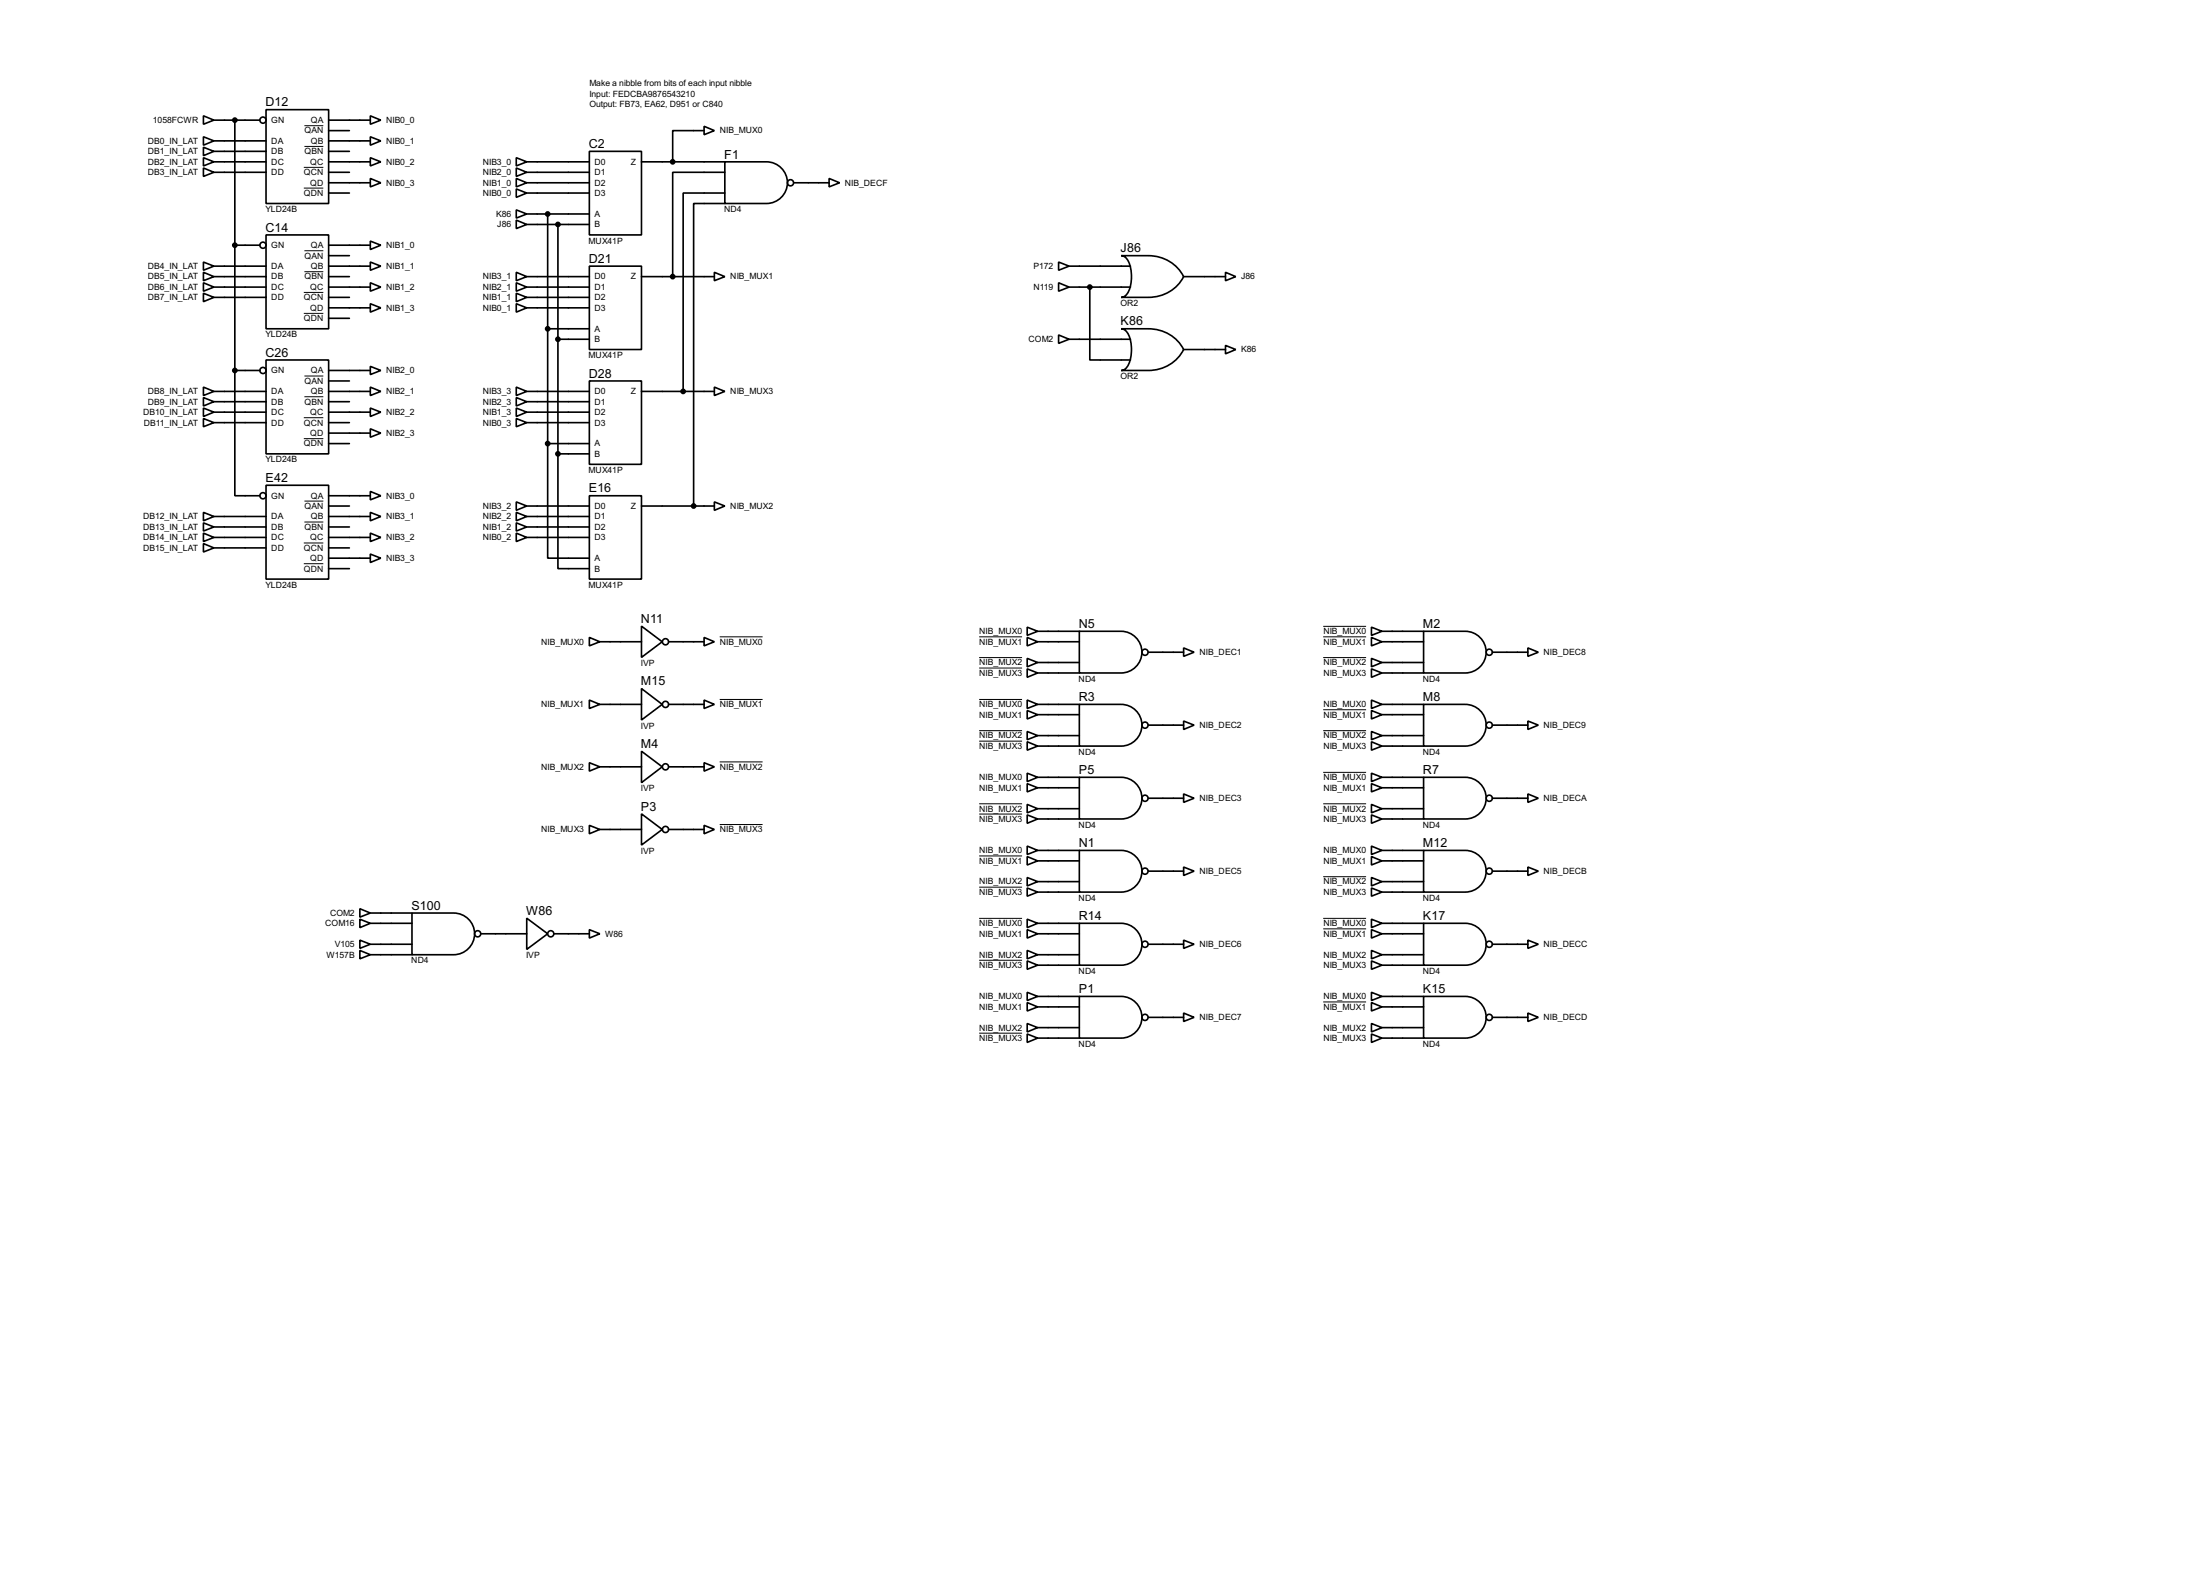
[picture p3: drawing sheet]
<svg xmlns="http://www.w3.org/2000/svg" width="536mm" height="383mm" viewBox="0 0 536 383" stroke-linecap="round" stroke-linejoin="round" font-family="sans-serif">
<g fill="none" stroke="#000" stroke-width=".4">
<path d="M49.6 33.3l2.5 1-2.5 1.1zM49.6 35.9l2.5 1-2.5 1zM49.6 38.4l2.5 1-2.5 1zM49.6 28.2l2.5 1.1-2.5 1zM52.1 34.3h12.7M52.1 36.9h12.7M52.1 39.4h12.7M52.1 29.3h11.2M57.2 29.3v60.9M64.8 26.7h15.3v22.9h-15.3zM80.1 34.3h10.1M80.1 36.9h5"/>
<path d="M80.1 39.4h10.1M80.1 29.3h10.1M80.1 31.8h5M90.2 28.2l2.6 1.1-2.6 1zM90.2 33.3l2.6 1-2.6 1.1zM90.2 38.4l2.6 1-2.6 1zM125.8 38.4l2.5 1-2.5 1zM128.3 39.4h15.3M143.6 36.9h12.7v20.3h-12.7zM156.3 39.4h20.3M171.5 30.8l2.5 1-2.5 1zM171.5 31.8h-7.6v7.6"/>
<path d="M176.6 39.4h10.1a5.1 5.1 0 0 1 5.1 5.1 5.1 5.1 0 0 1-5.1 5.1h-10.1zM49.6 40.9l2.5 1.1-2.5 1zM52.1 42h12.7M57.2 59.7h6.1M64.8 57.2h15.3v22.9h-15.3zM80.1 42h5M80.1 59.7h10.1M80.1 44.5h10.1M80.1 47h5M90.2 43.5l2.6 1-2.6 1zM90.2 58.7l2.6 1-2.6 1.1zM125.8 51.1l2.5 1-2.5 1z"/>
<path d="M125.8 53.6l2.5 1.1-2.5 1zM125.8 46l2.5 1-2.5 1.1zM125.8 43.5l2.5 1-2.5 1zM125.8 40.9l2.5 1.1-2.5 1zM128.3 42h15.3M128.3 44.5h15.3M128.3 52.1h15.3M128.3 54.7h15.3M128.3 47h15.3M133.4 52.1v55.9M135.9 54.7v55.8M176.6 49.6h-7.6v73.6"/>
<path d="M176.6 42h-12.7v25.4M176.6 47h-10.2v48.3M193.3 44.5h8.7M202 43.5l2.5 1-2.5 1zM49.6 63.8l2.5 1-2.5 1zM49.6 66.3l2.5 1.1-2.5 1zM49.6 68.9l2.5 1-2.5 1zM49.6 71.4l2.5 1-2.5 1.1zM52.1 64.8h12.7M52.1 67.4h12.7M52.1 69.9h12.7M52.1 72.4h12.7"/>
<path d="M80.1 64.8h10.1M80.1 67.4h5M80.1 69.9h10.1M80.1 72.4h5M80.1 75h10.1M80.1 62.3h5M80.1 77.5h5M90.2 63.8l2.6 1-2.6 1zM90.2 68.9l2.6 1-2.6 1zM90.2 74l2.6 1-2.6 1zM125.8 74l2.5 1-2.5 1zM125.8 71.4l2.5 1-2.5 1.1z"/>
<path d="M125.8 68.9l2.5 1-2.5 1zM125.8 66.3l2.5 1.1-2.5 1zM128.3 67.4h15.3M128.3 69.9h15.3M128.3 72.4h15.3M128.3 75h15.3M143.6 64.8h12.7v20.3h-12.7zM156.3 67.4h17.7M174 66.3l2.6 1.1-2.6 1zM257.9 63.8l2.5 1-2.5 1zM257.9 68.9l2.5 1-2.5 1zM260.4 64.8h15"/>
<path d="M260.4 69.9h15M265.5 69.9v17.8h9.9M273.1 62.3h6.6a9.5 9.5 0 0 1 8.6 5.1 9.4 9.4 0 0 1-8.6 5h-6.6a3.1 3.1 0 0 0 2.3-3.1 7.9 7.9 0 0 0-1.3-6.6zM288.3 67.4h10.2M298.5 66.3l2.5 1.1-2.5 1zM49.6 94.3l2.5 1-2.5 1zM49.6 96.8l2.5 1-2.5 1.1zM49.6 99.4l2.5 1-2.5 1zM52.1 95.3h12.7M52.1 97.8h12.7M57.2 90.2v30.5h6.1M57.2 90.2h6.1"/>
<path d="M64.8 87.7h15.3v22.8h-15.3zM80.1 95.3h10.1M80.1 97.8h5M80.1 90.2h10.1M80.1 92.8h5M90.2 89.2l2.6 1-2.6 1zM90.2 94.3l2.6 1-2.6 1zM90.2 99.4l2.6 1-2.6 1zM125.8 99.4l2.5 1-2.5 1zM125.8 96.8l2.5 1-2.5 1.1zM125.8 94.3l2.5 1-2.5 1zM128.3 95.3h15.3"/>
<path d="M128.3 97.8h15.3M133.4 80.1h10.2M135.9 82.6h7.7M143.6 92.8h12.7v20.3h-12.7zM156.3 95.3h17.7M174 94.3l2.6 1-2.6 1zM257.9 81.6l2.5 1-2.5 1zM260.4 82.6h15M273.1 80.1h6.6a9.4 9.4 0 0 1 8.6 5 9.5 9.5 0 0 1-8.6 5.1h-6.6a3.2 3.2 0 0 0 2.3-3.1 7.8 7.8 0 0 0-1.3-6.6zM288.3 85.1h10.2M298.5 84.1l2.5 1-2.5 1.1zM49.6 101.9l2.5 1-2.5 1z"/>
<path d="M52.1 100.4h12.7M52.1 102.9h12.7M64.8 118.2h15.3v22.8h-15.3zM80.1 100.4h10.1M80.1 102.9h5M80.1 108h5M80.1 105.5h10.1M90.2 104.4l2.6 1.1-2.6 1zM90.2 119.7l2.6 1-2.6 1zM125.8 101.9l2.5 1-2.5 1zM128.3 100.4h15.3M128.3 102.9h15.3"/>
<path d="M133.4 108v27.9h10.2M133.4 108h10.2M135.9 110.5v28h7.7M135.9 110.5h7.7M49.6 124.8l2.5 1-2.5 1zM49.6 127.3l2.5 1-2.5 1zM49.6 129.8l2.5 1.1-2.5 1zM49.6 132.4l2.5 1-2.5 1zM52.1 125.8h12.7M52.1 128.3h12.7M52.1 130.9h12.7M52.1 133.4h12.7"/>
<path d="M80.1 125.8h10.1M80.1 128.3h5M80.1 130.9h10.1M80.1 133.4h5M80.1 123.2h5M80.1 120.7h10.1M80.1 135.9h10.1M80.1 138.5h5M90.2 124.8l2.6 1-2.6 1zM90.2 129.8l2.6 1.1-2.6 1zM90.2 134.9l2.6 1-2.6 1.1zM125.8 129.8l2.5 1.1-2.5 1z"/>
<path d="M125.8 127.3l2.5 1-2.5 1zM125.8 124.8l2.5 1-2.5 1zM125.8 122.2l2.5 1-2.5 1.1zM128.3 125.8h15.3M128.3 128.3h15.3M128.3 130.9h15.3M128.3 123.2h15.3M143.6 120.7h12.7v20.3h-12.7zM156.3 123.2h17.7M174 122.2l2.6 1-2.6 1.1zM143.6 155.2l2.5 1.1-2.5 1zM146.1 156.3h10.2"/>
<path d="M156.3 152.5l5 3.8-5 3.8zM162.9 156.3h8.6M171.5 155.2l2.5 1.1-2.5 1zM250.2 155.2l2.6 1.1-2.6 1zM250.2 152.7l2.6 1-2.6 1zM252.8 156.3h10.1M252.8 153.7h10.1M262.9 153.7h10.2a5.1 5.1 0 0 1 5.1 5.1 5.1 5.1 0 0 1-5.1 5.1h-10.2zM279.7 158.8h8.6M288.3 157.8l2.6 1-2.6 1zM334.1 155.2l2.5 1.1-2.5 1zM334.1 152.7l2.5 1-2.5 1z"/>
<path d="M336.6 156.3h10.2M336.6 153.7h10.2M346.8 153.7h10.1a5.1 5.1 0 0 1 5.1 5.1 5.1 5.1 0 0 1-5.1 5.1h-10.1zM363.5 158.8h8.7M372.2 157.8l2.5 1-2.5 1zM143.6 170.5l2.5 1-2.5 1zM146.1 171.5h10.2M156.3 167.7l5 3.8-5 3.8zM162.9 171.5h8.6M171.5 170.5l2.5 1-2.5 1zM250.2 160.3l2.6 1-2.6 1.1zM250.2 173l2.6 1-2.6 1.1z"/>
<path d="M250.2 170.5l2.6 1-2.6 1zM250.2 178.1l2.6 1-2.6 1zM250.2 162.9l2.6 1-2.6 1zM252.8 171.5h10.1M252.8 161.3h10.1M252.8 163.9h10.1M252.8 179.1h10.1M252.8 174h10.1M262.9 171.5h10.2a5.1 5.1 0 0 1 5.1 5.1 5.1 5.1 0 0 1-5.1 5.1h-10.2zM279.7 176.6h8.6M288.3 175.6l2.6 1-2.6 1zM334.1 162.9l2.5 1-2.5 1z"/>
<path d="M334.1 178.1l2.5 1-2.5 1zM334.1 160.3l2.5 1-2.5 1.1zM334.1 173l2.5 1-2.5 1.1zM334.1 170.5l2.5 1-2.5 1zM336.6 171.5h10.2M336.6 161.3h10.2M336.6 163.9h10.2M336.6 179.1h10.2M336.6 174h10.2M346.8 171.5h10.1a5.1 5.1 0 0 1 5.1 5.1 5.1 5.1 0 0 1-5.1 5.1h-10.1zM363.5 176.6h8.7M372.2 175.6l2.5 1-2.5 1z"/>
<path d="M143.6 185.7l2.5 1-2.5 1.1zM146.1 186.7h10.2M156.3 182.9l5 3.8-5 3.9zM156.3 198.2l5 3.8-5 3.8zM162.9 186.7h8.6M171.5 185.7l2.5 1-2.5 1.1zM250.2 190.8l2.6 1-2.6 1zM250.2 195.9l2.6 1-2.6 1zM250.2 188.3l2.6 1-2.6 1zM250.2 198.4l2.6 1-2.6 1.1zM250.2 180.6l2.6 1.1-2.6 1zM252.8 181.7h10.1"/>
<path d="M252.8 191.8h10.1M252.8 189.3h10.1M252.8 199.4h10.1M252.8 196.9h10.1M262.9 189.3h10.2a5.1 5.1 0 0 1 5.1 5 5.1 5.1 0 0 1-5.1 5.1h-10.2zM279.7 194.4h8.6M288.3 193.3l2.6 1.1-2.6 1zM334.1 180.6l2.5 1.1-2.5 1zM334.1 188.3l2.5 1-2.5 1zM334.1 198.4l2.5 1-2.5 1.1zM334.1 195.9l2.5 1-2.5 1zM334.1 190.8l2.5 1-2.5 1z"/>
<path d="M336.6 181.7h10.2M336.6 191.8h10.2M336.6 189.3h10.2M336.6 199.4h10.2M336.6 196.9h10.2M346.8 189.3h10.1a5.1 5.1 0 0 1 5.1 5 5.1 5.1 0 0 1-5.1 5.1h-10.1zM363.5 194.4h8.7M372.2 193.3l2.5 1.1-2.5 1zM143.6 201l2.5 1-2.5 1zM146.1 202h10.2M162.9 202h8.6M171.5 201l2.5 1-2.5 1z"/>
<path d="M250.2 208.6l2.6 1-2.6 1zM250.2 206l2.6 1.1-2.6 1zM250.2 213.7l2.6 1-2.6 1zM250.2 216.2l2.6 1-2.6 1zM252.8 209.6h10.1M252.8 217.2h10.1M252.8 214.7h10.1M252.8 207.1h10.1M262.9 207.1h10.2a5.1 5.1 0 0 1 5.1 5 5.1 5.1 0 0 1-5.1 5.1h-10.2zM279.7 212.1h8.6M288.3 211.1l2.6 1-2.6 1.1zM334.1 208.6l2.5 1-2.5 1z"/>
<path d="M334.1 216.2l2.5 1-2.5 1zM334.1 213.7l2.5 1-2.5 1zM334.1 206l2.5 1.1-2.5 1zM336.6 209.6h10.2M336.6 217.2h10.2M336.6 214.7h10.2M336.6 207.1h10.2M346.8 207.1h10.1a5.1 5.1 0 0 1 5.1 5 5.1 5.1 0 0 1-5.1 5.1h-10.1zM363.5 212.1h8.7M372.2 211.1l2.5 1-2.5 1.1zM87.7 231.4l2.5 1.1-2.5 1zM87.7 228.9l2.5 1-2.5 1z"/>
<path d="M87.7 221.3l2.5 1-2.5 1zM87.7 223.8l2.5 1-2.5 1.1zM90.2 232.5h10.2M90.2 229.9h10.2M90.2 222.3h10.2M90.2 224.8h10.2M100.4 222.3h10.1a5.1 5.1 0 0 1 5.1 5.1 5.1 5.1 0 0 1-5.1 5.1h-10.1zM117.1 227.4h11.2M128.3 223.6l5.1 3.8-5.1 3.8zM134.9 227.4h8.7M143.6 226.4l2.5 1-2.5 1zM250.2 223.8l2.6 1-2.6 1.1z"/>
<path d="M250.2 231.4l2.6 1.1-2.6 1zM250.2 226.4l2.6 1-2.6 1zM250.2 234l2.6 1-2.6 1zM252.8 227.4h10.1M252.8 232.5h10.1M252.8 224.8h10.1M252.8 235h10.1M262.9 224.8h10.2a5.1 5.1 0 0 1 5.1 5.1 5.1 5.1 0 0 1-5.1 5.1h-10.2zM279.7 229.9h8.6M288.3 228.9l2.6 1-2.6 1zM334.1 226.4l2.5 1-2.5 1zM334.1 234l2.5 1-2.5 1z"/>
<path d="M334.1 231.4l2.5 1.1-2.5 1zM334.1 223.8l2.5 1-2.5 1.1zM336.6 227.4h10.2M336.6 232.5h10.2M336.6 224.8h10.2M336.6 235h10.2M346.8 224.8h10.1a5.1 5.1 0 0 1 5.1 5.1 5.1 5.1 0 0 1-5.1 5.1h-10.1zM363.5 229.9h8.7M372.2 228.9l2.5 1-2.5 1zM250.2 249.2l2.6 1-2.6 1.1zM250.2 244.1l2.6 1.1-2.6 1zM250.2 241.6l2.6 1-2.6 1z"/>
<path d="M250.2 251.8l2.6 1-2.6 1zM252.8 250.2h10.1M252.8 245.2h10.1M252.8 242.6h10.1M252.8 252.8h10.1M262.9 242.6h10.2a5.1 5.1 0 0 1 5.1 5.1 5.1 5.1 0 0 1-5.1 5.1h-10.2zM279.7 247.7h8.6M288.3 246.7l2.6 1-2.6 1zM334.1 241.6l2.5 1-2.5 1zM334.1 244.1l2.5 1.1-2.5 1zM334.1 251.8l2.5 1-2.5 1zM334.1 249.2l2.5 1-2.5 1.1z"/>
<path d="M336.6 250.2h10.2M336.6 245.2h10.2M336.6 242.6h10.2M336.6 252.8h10.2M346.8 242.6h10.1a5.1 5.1 0 0 1 5.1 5.1 5.1 5.1 0 0 1-5.1 5.1h-10.1zM363.5 247.7h8.7M372.2 246.7l2.5 1-2.5 1z"/>
<circle cx="64" cy="29.3" r=".75"/>
<circle cx="64" cy="59.7" r=".75"/>
<circle cx="192.5" cy="44.5" r=".75"/>
<circle cx="64" cy="90.2" r=".75"/>
<circle cx="64" cy="120.7" r=".75"/>
<circle cx="162.1" cy="156.3" r=".75"/>
<circle cx="278.9" cy="158.8" r=".75"/>
<circle cx="362.7" cy="158.8" r=".75"/>
<circle cx="162.1" cy="171.5" r=".75"/>
<circle cx="278.9" cy="176.6" r=".75"/>
<circle cx="362.7" cy="176.6" r=".75"/>
<circle cx="162.1" cy="186.7" r=".75"/>
<circle cx="278.9" cy="194.4" r=".75"/>
<circle cx="362.7" cy="194.4" r=".75"/>
<circle cx="162.1" cy="202" r=".75"/>
<circle cx="278.9" cy="212.1" r=".75"/>
<circle cx="362.7" cy="212.1" r=".75"/>
<circle cx="116.3" cy="227.4" r=".75"/>
<circle cx="134.1" cy="227.4" r=".75"/>
<circle cx="278.9" cy="229.9" r=".75"/>
<circle cx="362.7" cy="229.9" r=".75"/>
<circle cx="278.9" cy="247.7" r=".75"/>
<circle cx="362.7" cy="247.7" r=".75"/>
</g>
<g fill="none" stroke="#000" stroke-width=".24">
<path d="M74.2 30.6h4.6M74.2 35.7h4.6M74 40.8h4.8M74 45.8h4.8M74 71.2h4.8M74 76.3h4.8M74.2 61.1h4.6M74.2 66.2h4.6M74.2 91.6h4.6M74.2 96.6h4.6M74 101.7h4.8M74 106.8h4.8"/>
<path d="M74 132.2h4.8M74 137.3h4.8M74.2 122h4.6M74.2 127.1h4.6M175.3 155.1h10.5M238.5 155.1h10.5M322.3 155.1h10.5M322.3 152.5h10.5M175.3 170.3h10.5M238.5 170.3h10.5M238.5 160.1h10.5M238.5 177.9h10.5"/>
<path d="M238.5 162.7h10.5M322.3 160.1h10.5M322.3 177.9h10.5M322.3 172.8h10.5M175.3 185.5h10.5M238.5 195.7h10.5M238.5 198.2h10.5M238.5 180.5h10.5M322.3 188.1h10.5M322.3 195.7h10.5M175.3 200.8h10.5M238.5 208.4h10.5"/>
<path d="M238.5 216h10.5M322.3 213.5h10.5M238.5 223.6h10.5M238.5 233.8h10.5M322.3 223.6h10.5M322.3 226.2h10.5M238.5 251.6h10.5M322.3 244h10.5"/>
</g>
<g fill="#000" stroke="#000" stroke-width=".4">
<circle cx="57.2" cy="29.3" r=".5"/>
<circle cx="163.8" cy="39.4" r=".5"/>
<circle cx="57.2" cy="59.7" r=".5"/>
<circle cx="133.4" cy="52.1" r=".5"/>
<circle cx="135.9" cy="54.7" r=".5"/>
<circle cx="163.8" cy="67.4" r=".5"/>
<circle cx="265.4" cy="69.9" r=".5"/>
<circle cx="57.2" cy="90.2" r=".5"/>
<circle cx="133.4" cy="80.1" r=".5"/>
<circle cx="135.9" cy="82.6" r=".5"/>
<circle cx="166.4" cy="95.3" r=".5"/>
<circle cx="133.4" cy="108" r=".5"/>
<circle cx="135.9" cy="110.5" r=".5"/>
<circle cx="168.9" cy="123.2" r=".5"/>
</g>
<g font-size="3.4">
<text x="64.7" y="25.9">D12</text>
<text x="143.4" y="36">C2</text>
<text x="176.4" y="38.6">F1</text>
<text x="64.7" y="56.4">C14</text>
<text x="143.4" y="64">D21</text>
<text x="273" y="61.4">J86</text>
<text x="273" y="79.3">K86</text>
<text x="64.7" y="86.8">C26</text>
<text x="143.4" y="92">D28</text>
<text x="64.7" y="117.4">E42</text>
<text x="143.4" y="119.9">E16</text>
<text x="156.1" y="151.7">N11</text>
<text x="262.8" y="152.9">N5</text>
<text x="346.6" y="152.9">M2</text>
<text x="156.1" y="166.9">M15</text>
<text x="262.8" y="170.7">R3</text>
<text x="346.6" y="170.7">M8</text>
<text x="156.1" y="182.1">M4</text>
<text x="262.8" y="188.5">P5</text>
<text x="346.6" y="188.5">R7</text>
<text x="156.1" y="197.4">P3</text>
<text x="262.8" y="206.3">N1</text>
<text x="346.6" y="206.3">M12</text>
<text x="100.2" y="221.5">S100</text>
<text x="128.2" y="222.8">W86</text>
<text x="262.8" y="224">R14</text>
<text x="346.6" y="224">K17</text>
<text x="262.8" y="241.8">P1</text>
<text x="346.6" y="241.8">K15</text>
</g>
<g font-size="2.4">
<text x="143.6" y="21">Make a nibble from bits of each input nibble</text>
<text x="143.6" y="23.5">Input: FEDCBA9876543210</text>
<text x="37.3" y="30">1058FCWR</text>
<text x="66.1" y="30">GN</text>
<text x="75.7" y="30">QA</text>
<text x="94" y="30">NIB0_0</text>
<text x="143.6" y="26.1">Output: FB73, EA62, D951 or C840</text>
<text x="36" y="35">DB0_IN_LAT</text>
<text x="66.1" y="35">DA</text>
<text x="74.2" y="32.5">QAN</text>
<text x="75.7" y="35">QB</text>
<text x="94" y="35">NIB0_1</text>
<text x="175.3" y="32.5">NIB_MUX0</text>
<text x="36" y="37.5">DB1_IN_LAT</text>
<text x="36" y="40.1">DB2_IN_LAT</text>
<text x="66.1" y="37.5">DB</text>
<text x="66.1" y="40.1">DC</text>
<text x="74.2" y="37.5">QBN</text>
<text x="75.6" y="40.1">QC</text>
<text x="94" y="40.1">NIB0_2</text>
<text x="117.6" y="40.1">NIB3_0</text>
<text x="144.8" y="40.1">D0</text>
<text x="153.7" y="40.1">Z</text>
<text x="36" y="42.7">DB3_IN_LAT</text>
<text x="66.1" y="42.7">DD</text>
<text x="74" y="42.7">QCN</text>
<text x="74" y="47.7">QDN</text>
<text x="75.6" y="45.2">QD</text>
<text x="94" y="45.2">NIB0_3</text>
<text x="117.6" y="47.7">NIB0_0</text>
<text x="117.6" y="45.2">NIB1_0</text>
<text x="117.6" y="42.7">NIB2_0</text>
<text x="144.8" y="42.7">D1</text>
<text x="144.8" y="45.2">D2</text>
<text x="144.8" y="47.7">D3</text>
<text x="205.8" y="45.2">NIB_DECF</text>
<text x="64.6" y="51.6">YLD24B</text>
<text x="120.8" y="52.8">K86</text>
<text x="144.8" y="52.8">A</text>
<text x="176.4" y="51.6">ND4</text>
<text x="121.1" y="55.4">J86</text>
<text x="143.4" y="59.3">MUX41P</text>
<text x="144.8" y="55.4">B</text>
<text x="36" y="65.5">DB4_IN_LAT</text>
<text x="66.1" y="65.5">DA</text>
<text x="66.1" y="60.4">GN</text>
<text x="74.2" y="62.9">QAN</text>
<text x="75.7" y="60.4">QA</text>
<text x="75.7" y="65.5">QB</text>
<text x="94" y="60.4">NIB1_0</text>
<text x="94" y="65.5">NIB1_1</text>
<text x="251.7" y="65.5">P172</text>
<text x="36" y="68.1">DB5_IN_LAT</text>
<text x="36" y="70.6">DB6_IN_LAT</text>
<text x="66.1" y="68.1">DB</text>
<text x="66.1" y="70.6">DC</text>
<text x="74.2" y="68.1">QBN</text>
<text x="75.6" y="70.6">QC</text>
<text x="94" y="70.6">NIB1_2</text>
<text x="117.6" y="70.6">NIB2_1</text>
<text x="117.6" y="68.1">NIB3_1</text>
<text x="144.8" y="68.1">D0</text>
<text x="144.8" y="70.6">D1</text>
<text x="153.7" y="68.1">Z</text>
<text x="177.9" y="68.1">NIB_MUX1</text>
<text x="251.7" y="70.6">N119</text>
<text x="302.3" y="68.1">J86</text>
<text x="36" y="73.1">DB7_IN_LAT</text>
<text x="66.1" y="73.1">DD</text>
<text x="74" y="73.1">QCN</text>
<text x="75.6" y="75.6">QD</text>
<text x="94" y="75.6">NIB1_3</text>
<text x="117.6" y="75.6">NIB0_1</text>
<text x="117.6" y="73.1">NIB1_1</text>
<text x="144.8" y="73.1">D2</text>
<text x="144.8" y="75.6">D3</text>
<text x="272.9" y="74.5">OR2</text>
<text x="64.6" y="82.2">YLD24B</text>
<text x="74" y="78.2">QDN</text>
<text x="144.8" y="80.8">A</text>
<text x="144.8" y="83.3">B</text>
<text x="250.5" y="83.3">COM2</text>
<text x="143.4" y="87.2">MUX41P</text>
<text x="302.3" y="85.8">K86</text>
<text x="36" y="96">DB8_IN_LAT</text>
<text x="66.1" y="96">DA</text>
<text x="66.1" y="90.9">GN</text>
<text x="74.2" y="93.5">QAN</text>
<text x="75.7" y="90.9">QA</text>
<text x="75.7" y="96">QB</text>
<text x="94" y="90.9">NIB2_0</text>
<text x="94" y="96">NIB2_1</text>
<text x="117.6" y="96">NIB3_3</text>
<text x="144.8" y="96">D0</text>
<text x="153.7" y="96">Z</text>
<text x="177.9" y="96">NIB_MUX3</text>
<text x="272.9" y="92.3">OR2</text>
<text x="34.9" y="101">DB10_IN_LAT</text>
<text x="36" y="98.5">DB9_IN_LAT</text>
<text x="66.1" y="98.5">DB</text>
<text x="66.1" y="101">DC</text>
<text x="74.2" y="98.5">QBN</text>
<text x="75.6" y="101">QC</text>
<text x="94" y="101">NIB2_2</text>
<text x="117.6" y="101">NIB1_3</text>
<text x="117.6" y="98.5">NIB2_3</text>
<text x="144.8" y="98.5">D1</text>
<text x="144.8" y="101">D2</text>
<text x="35" y="103.6">DB11_IN_LAT</text>
<text x="66.1" y="103.6">DD</text>
<text x="74" y="103.6">QCN</text>
<text x="75.6" y="106.2">QD</text>
<text x="94" y="106.2">NIB2_3</text>
<text x="117.6" y="103.6">NIB0_3</text>
<text x="144.8" y="103.6">D3</text>
<text x="64.6" y="112.6">YLD24B</text>
<text x="74" y="108.7">QDN</text>
<text x="144.8" y="108.7">A</text>
<text x="144.8" y="111.2">B</text>
<text x="143.4" y="115.1">MUX41P</text>
<text x="66.1" y="121.4">GN</text>
<text x="74.2" y="123.9">QAN</text>
<text x="75.7" y="121.4">QA</text>
<text x="94" y="121.4">NIB3_0</text>
<text x="117.6" y="123.9">NIB3_2</text>
<text x="144.8" y="123.9">D0</text>
<text x="153.7" y="123.9">Z</text>
<text x="177.9" y="123.9">NIB_MUX2</text>
<text x="34.9" y="126.4">DB12_IN_LAT</text>
<text x="34.9" y="129">DB13_IN_LAT</text>
<text x="34.9" y="131.6">DB14_IN_LAT</text>
<text x="66.1" y="126.4">DA</text>
<text x="66.1" y="129">DB</text>
<text x="66.1" y="131.6">DC</text>
<text x="74.2" y="129">QBN</text>
<text x="75.6" y="131.6">QC</text>
<text x="75.7" y="126.4">QB</text>
<text x="94" y="126.4">NIB3_1</text>
<text x="94" y="131.6">NIB3_2</text>
<text x="117.6" y="131.6">NIB0_2</text>
<text x="117.6" y="129">NIB1_2</text>
<text x="117.6" y="126.4">NIB2_2</text>
<text x="144.8" y="126.4">D1</text>
<text x="144.8" y="129">D2</text>
<text x="144.8" y="131.6">D3</text>
<text x="34.9" y="134.1">DB15_IN_LAT</text>
<text x="66.1" y="134.1">DD</text>
<text x="74" y="134.1">QCN</text>
<text x="75.6" y="136.6">QD</text>
<text x="94" y="136.6">NIB3_3</text>
<text x="144.8" y="136.6">A</text>
<text x="64.6" y="143.1">YLD24B</text>
<text x="74" y="139.2">QDN</text>
<text x="143.4" y="143.1">MUX41P</text>
<text x="144.8" y="139.2">B</text>
<text x="238.5" y="154.4">NIB_MUX0</text>
<text x="322.3" y="154.4">NIB_MUX0</text>
<text x="131.8" y="157">NIB_MUX0</text>
<text x="175.3" y="157">NIB_MUX0</text>
<text x="238.5" y="157">NIB_MUX1</text>
<text x="292.2" y="159.5">NIB_DEC1</text>
<text x="322.3" y="157">NIB_MUX1</text>
<text x="376" y="159.5">NIB_DEC8</text>
<text x="156.1" y="162.2">IVP</text>
<text x="238.5" y="162">NIB_MUX2</text>
<text x="238.5" y="164.6">NIB_MUX3</text>
<text x="262.7" y="166">ND4</text>
<text x="322.3" y="164.6">NIB_MUX3</text>
<text x="322.3" y="162">NIB_MUX2</text>
<text x="346.6" y="166">ND4</text>
<text x="131.8" y="172.2">NIB_MUX1</text>
<text x="175.3" y="172.2">NIB_MUX1</text>
<text x="238.5" y="172.2">NIB_MUX0</text>
<text x="322.3" y="172.2">NIB_MUX0</text>
<text x="156.1" y="177.4">IVP</text>
<text x="238.5" y="174.7">NIB_MUX1</text>
<text x="238.5" y="179.8">NIB_MUX2</text>
<text x="292.2" y="177.3">NIB_DEC2</text>
<text x="322.3" y="179.8">NIB_MUX2</text>
<text x="322.3" y="174.7">NIB_MUX1</text>
<text x="376" y="177.3">NIB_DEC9</text>
<text x="238.5" y="182.4">NIB_MUX3</text>
<text x="262.7" y="183.8">ND4</text>
<text x="322.3" y="182.4">NIB_MUX3</text>
<text x="346.6" y="183.8">ND4</text>
<text x="131.8" y="187.4">NIB_MUX2</text>
<text x="175.3" y="187.4">NIB_MUX2</text>
<text x="238.5" y="190">NIB_MUX0</text>
<text x="322.3" y="190">NIB_MUX0</text>
<text x="156.1" y="192.7">IVP</text>
<text x="238.5" y="192.5">NIB_MUX1</text>
<text x="238.5" y="197.6">NIB_MUX2</text>
<text x="292.2" y="195.1">NIB_DEC3</text>
<text x="322.3" y="197.6">NIB_MUX2</text>
<text x="322.3" y="192.5">NIB_MUX1</text>
<text x="376" y="195.1">NIB_DECA</text>
<text x="131.8" y="202.7">NIB_MUX3</text>
<text x="175.3" y="202.7">NIB_MUX3</text>
<text x="238.5" y="200.1">NIB_MUX3</text>
<text x="262.7" y="201.5">ND4</text>
<text x="322.3" y="200.1">NIB_MUX3</text>
<text x="346.6" y="201.5">ND4</text>
<text x="156.1" y="207.9">IVP</text>
<text x="238.5" y="207.8">NIB_MUX0</text>
<text x="322.3" y="207.8">NIB_MUX0</text>
<text x="238.5" y="210.3">NIB_MUX1</text>
<text x="238.5" y="215.4">NIB_MUX2</text>
<text x="292.2" y="212.8">NIB_DEC5</text>
<text x="322.3" y="210.3">NIB_MUX1</text>
<text x="322.3" y="215.4">NIB_MUX2</text>
<text x="376" y="212.8">NIB_DECB</text>
<text x="238.5" y="217.9">NIB_MUX3</text>
<text x="262.7" y="219.3">ND4</text>
<text x="322.3" y="217.9">NIB_MUX3</text>
<text x="346.6" y="219.3">ND4</text>
<text x="79.2" y="225.5">COM16</text>
<text x="80.4" y="223">COM2</text>
<text x="238.5" y="225.5">NIB_MUX0</text>
<text x="322.3" y="225.5">NIB_MUX0</text>
<text x="79.5" y="233.2">W157B</text>
<text x="81.6" y="230.6">V105</text>
<text x="128.1" y="233.3">IVP</text>
<text x="147.4" y="228.1">W86</text>
<text x="238.5" y="233.2">NIB_MUX2</text>
<text x="238.5" y="228.1">NIB_MUX1</text>
<text x="292.2" y="230.6">NIB_DEC6</text>
<text x="322.3" y="228.1">NIB_MUX1</text>
<text x="322.3" y="233.2">NIB_MUX2</text>
<text x="376" y="230.6">NIB_DECC</text>
<text x="100.2" y="234.6">ND4</text>
<text x="238.5" y="235.7">NIB_MUX3</text>
<text x="262.7" y="237.1">ND4</text>
<text x="322.3" y="235.7">NIB_MUX3</text>
<text x="346.6" y="237.1">ND4</text>
<text x="238.5" y="245.9">NIB_MUX1</text>
<text x="238.5" y="243.3">NIB_MUX0</text>
<text x="322.3" y="243.3">NIB_MUX0</text>
<text x="322.3" y="245.9">NIB_MUX1</text>
<text x="238.5" y="250.9">NIB_MUX2</text>
<text x="292.2" y="248.4">NIB_DEC7</text>
<text x="322.3" y="250.9">NIB_MUX2</text>
<text x="376" y="248.4">NIB_DECD</text>
<text x="238.5" y="253.5">NIB_MUX3</text>
<text x="262.7" y="254.9">ND4</text>
<text x="322.3" y="253.5">NIB_MUX3</text>
<text x="346.6" y="254.9">ND4</text>
</g>
</svg>
